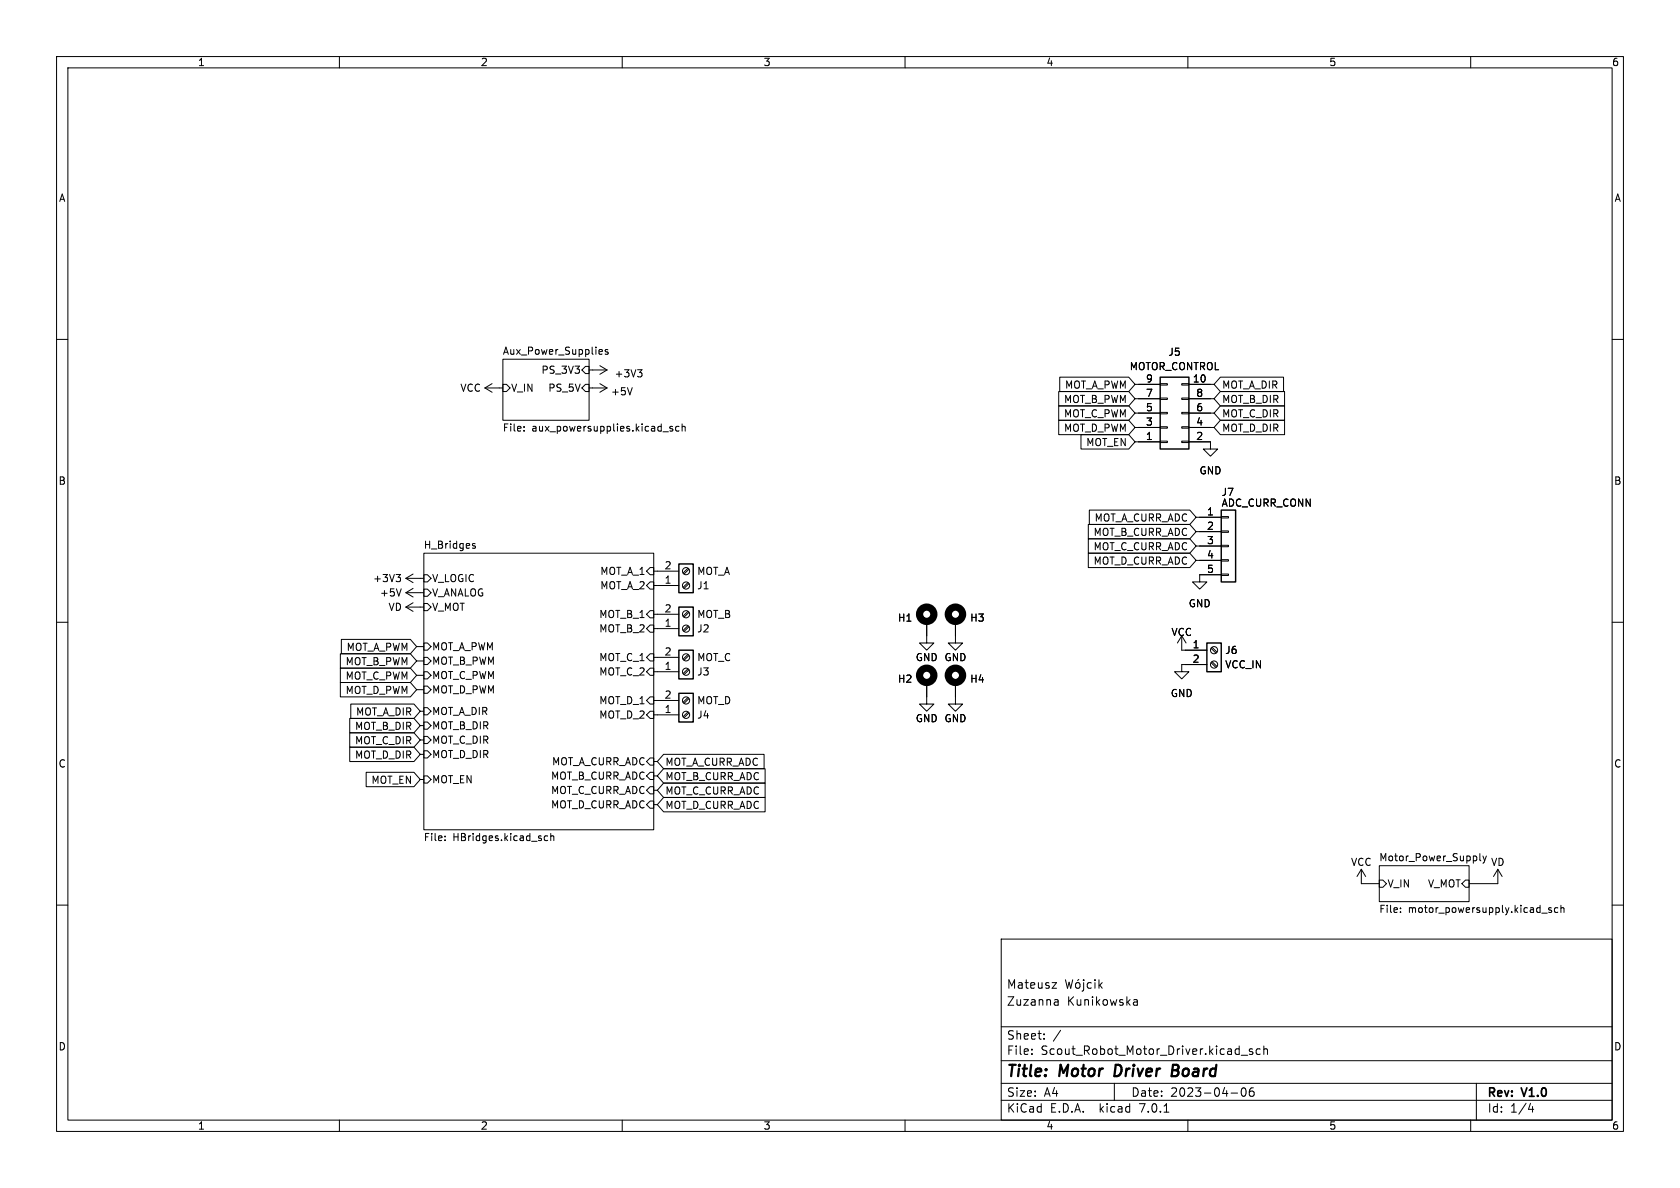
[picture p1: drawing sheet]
<svg xmlns="http://www.w3.org/2000/svg" width="297mm" height="210mm" viewBox="0 0 297 210" stroke-linecap="round" stroke-linejoin="round" font-family="sans-serif">
<g fill="none" stroke="#000" stroke-width=".18">
<path d="M10 10h277v190h-277zM12 12h273v186h-273zM60 10v2M110 10v2M160 10v2M210 10v2M260 10v2M10 60h2M285 60h2M85.7 68.6h3.2M85.7 68.6l1.3 .7M87 67.8l-1.3 .8"/>
<path d="M88.9 63.5h15.2v10.8h-15.2zM88.9 67.9h.6l.7 .7-.7 .6h-.6zM92.6 76.1v.1M92.6 75.4v.1M103.5 67.9h.6v1.3h-.6l-.6-.6zM103.5 64.8h.6v1.2h-.6l-.6-.6zM104.1 68.6h3.2M104.1 65.4h3.2M106 67.8l1.3 .8M106 64.6l1.3 .8M106.1 61.8h.3l.1 .3-.6 .1M106.4 62.6h-.3"/>
<path d="M107.3 68.6l-1.3 .7M107.3 65.4l-1.3 .8M107.5 61.8h-.3l-.2 .2v.1l.5 .2v.3h-.5M111.8 68.5l-.5 1.3M112.7 65.4h.8l-.4 .4M113.3 65.8l.2 .3v.3l-.2 .2M117.2 76.3h1M118.9 75.4h-.3l-.2 .1 .1 .2 .4 .1v.3h-.5M120 75.4h-.3l-.3 .2 .2 .5h.4M120.6 75.5l.2-.1h.3v.8M120.6 74.9v1.3M187.2 71.8h12.3l1.2 1.2-1.2 1.3h-12.3z"/>
<path d="M187.2 74.3h12.3l1.2 1.3-1.2 1.2h-12.3zM187.2 69.2h12.3l1.2 1.3-1.2 1.3h-12.3zM187.3 66.7h12.2l1.2 1.2-1.2 1.3h-12.2zM191.1 76.8h8.4l1.2 1.3-1.2 1.3h-8.4zM200.7 78.1h4.4M200.7 67.9h4.4M200.7 75.6h4.4M200.7 73h4.4M200.7 70.5h4.4M205.1 67.8h1.3v.3h-1.3zM205.1 70.4h1.3v.2h-1.3zM205.1 72.9h1.3v.3h-1.3z"/>
<path d="M205.1 75.4h1.3v.3h-1.3zM205.1 78h1.3v.2h-1.3zM208.9 67.8h1.3v.3h-1.3zM208.9 70.4h1.3v.2h-1.3zM208.9 72.9h1.3v.3h-1.3zM208.9 75.4h1.3v.3h-1.3zM208.9 78h1.3v.2h-1.3zM210.2 78.1h3.8v1.3h1.3l-1.3 1.2-1.3-1.2h1.3M210.2 67.9h4.4M210.2 75.6h4.4M210.2 73h4.4M210.2 70.5h4.4"/>
<path d="M215.7 66.7h11.2v2.5h-11.2l-1.1-1.3zM215.7 74.3h11.4v2.5h-11.4l-1.1-1.2zM215.7 71.8h11.4v2.5h-11.4l-1.1-1.3zM215.7 69.2h11.4v2.6h-11.4l-1.1-1.3zM74.9 97.8h40.7v48.9h-40.7zM83.7 96.5l.3 .1 .1 .1-.2 .2h-.3M83.7 96.1h.3M192.4 92.7h17.9l1.2 1.3-1.2 1.3h-17.9zM192.4 97.8h17.9l1.2 1.3-1.2 1.2h-17.9zM192.4 95.2h17.9l1.2 1.3-1.2 1.3h-17.9zM192.6 90.2h17.7l1.2 1.2-1.2 1.3h-17.7zM211.5 91.4h4.4"/>
<path d="M211.5 94h4.4M211.5 96.5h4.4M211.5 99.1h4.4M215.9 98.9h1.3v.3h-1.3zM215.9 96.4h1.3v.2h-1.3zM215.9 93.9h1.3v.2h-1.3zM215.9 91.3h1.3v.3h-1.3zM10 110h2M60.2 118.1h12.3l1.2 1.3-1.2 1.3h-12.3zM60.2 115.6h12.3l1.2 1.2-1.2 1.3h-12.3zM60.3 113h12.2l1.2 1.3-1.2 1.3h-12.2zM70 101.6h.8l-.4 .4"/>
<path d="M70.6 102l.2 .3v.3l-.2 .2M70.9 104.1l-.4 1.3M71.8 107.3l1.2 .8M71.8 107.3h3.1M71.8 104.8l1.2 .7M71.8 104.8h3.1M71.8 102.2l1.2 .8M71.8 102.2h3.1M73 106.6l-1.2 .7M73 104l-1.2 .8M73 101.5l-1.2 .7M73.7 119.4h1.2"/>
<path d="M73.7 114.3h1.2M73.7 116.8h1.2M74.9 106.7h.7l.6 .6-.6 .7h-.7zM74.9 113.7h.7l.6 .6-.6 .6h-.7zM74.9 101.6h.7l.6 .6-.6 .7h-.7zM74.9 118.7h.7l.6 .7-.6 .6h-.7zM74.9 116.2h.7l.6 .6-.6 .7h-.7zM74.9 104.1h.7l.6 .7-.6 .6h-.7zM114.9 115.6h.7v1.2h-.7l-.6-.6zM114.9 102.9h.7v1.2h-.7l-.6-.6zM114.9 118.1h.7v1.3h-.7l-.6-.7zM114.9 108h.7v1.2h-.7l-.6-.6z"/>
<path d="M114.9 110.5h.7v1.3h-.7l-.6-.7zM114.9 100.3h.7v1.3h-.7l-.6-.6zM115.6 118.7h4.4M115.6 116.2h4.4M115.6 111.1h4.4M115.6 108.6h4.4M115.6 103.5h4.4M115.6 101h4.4M121.6 115.7l-.8 .8M121.6 118.2l-.8 .9M121.6 108.1l-.8 .8M121.6 110.6l-.8 .9"/>
<path d="M121.6 100.5l-.8 .8M121.6 103l-.8 .8M121.8 115.9l-.9 .8M121.8 118.4l-.9 .9M121.8 108.3l-.9 .8M121.8 110.8l-.9 .8M121.8 100.6l-.9 .9M121.8 103.2l-.9 .8M163.8 109.9v3.8h1.3l-1.3 1.2-1.2-1.2h1.2M168.9 109.9v3.8h1.3l-1.3 1.2-1.3-1.2h1.3M208.9 112.4l-.7 1.3M208.9 112.4v2.5h4.5"/>
<path d="M208.9 112.4l.8 1.3M213.4 117.5h-4.5v1.2h1.3l-1.3 1.3-1.3-1.3h1.3M214.1 117.1l.9 .9M214.1 114.6l.9 .8M214.3 117l.8 .8M214.3 114.4l.8 .9M215.9 101.5h1.3v.2h-1.3zM215.9 101.6h-3.8v1.3h1.3l-1.3 1.2-1.3-1.2h1.3M285 110h2M60.2 120.6h12.3l1.2 1.3-1.2 1.3h-12.3zM61.8 127h11.4l1.1 1.3-1.1 1.2h-11.4zM61.8 129.5h11.4l1.1 1.3-1.1 1.3h-11.4z"/>
<path d="M61.8 132.1h11.4l1.1 1.3-1.1 1.2h-11.4zM62 124.5h11.2l1.1 1.2-1.1 1.3h-11.2zM64.7 136.5h8.5l1.1 1.3-1.1 1.3h-8.5zM73.7 121.9h1.2M74.3 137.8h.6M74.3 125.7h.6M74.3 133.4h.6M74.3 130.8h.6M74.3 128.3h.6M74.9 137.2h.7l.6 .6-.6 .6h-.7zM74.9 125.1h.7l.6 .6-.6 .7h-.7zM74.9 130.2h.7l.6 .6-.6 .6h-.7z"/>
<path d="M74.9 132.7h.7l.6 .7-.6 .6h-.7zM74.9 121.3h.7l.6 .6-.6 .7h-.7zM74.9 127.6h.7l.6 .7-.6 .6h-.7zM114.9 136.5h.7v1.3h-.7l-.6-.6zM114.9 139.1h.7v1.2h-.7l-.6-.6zM114.9 134h.7v1.3h-.7l-.6-.7zM114.9 125.7h.7v1.3h-.7l-.6-.6zM114.9 123.2h.7v1.3h-.7l-.6-.7zM115.6 126.4h4.4M115.6 123.8h4.4M115.6 139.7h.6M115.6 137.2h.6"/>
<path d="M115.6 134.6h.6M117.3 135.9h18v2.5h-18l-1.1-1.2zM117.3 138.4h18v2.6h-18l-1.1-1.3zM117.3 133.3h17.8v2.6h-17.8l-1.1-1.3zM121.6 123.3l-.8 .9M121.6 125.9l-.8 .8M121.8 123.5l-.9 .8M121.8 126l-.9 .9M163.8 120.7v3.8h1.3l-1.3 1.2-1.2-1.2h1.2M168.9 120.7v3.8h1.3l-1.3 1.2-1.3-1.2h1.3M10 160h2M78.7 148.5v.1"/>
<path d="M78.7 147.8v.1M96.8 147.8h-.3l-.3 .2 .1 .5h.5M97.4 147.9l.1-.1h.4v.8M97.4 147.3v1.3M114.9 141.6h.7v1.3h-.7l-.6-.7zM115.6 142.2h.6M117.3 141h18v2.5h-18l-1.1-1.3zM240.7 153.7l-.8 1.2M240.7 153.7v2.5h3.1M240.7 153.7l.7 1.2M243.8 153h15.9v6.4h-15.9zM243.8 155.6h.7l.6 .6-.6 .6h-.7z"/>
<path d="M259.1 155.6h.6v1.2h-.6l-.7-.6zM261.6 150.9v1.1l.2 .2M262.2 151.3l.3 .9M262.5 152.2l-.3 .4M262.8 151.3l-.3 .9M264.8 153.7l-.8 1.2M264.8 153.7v2.5h-5.1M264.8 153.7l.8 1.2M285 160h2M177 166h108v32h-108zM186 173.7h.8l-.8 1h.8M186.6 176.7h.3l.2 .2v.8"/>
<path d="M187.1 177.6l-.5 .1M187.1 177.1h-.5M188.4 173.2l.3 1.5 .3-1.1 .3 1.1 .3-1.5M190.2 173.8l.2-.1 .5 .1v.6l-.1 .2-.4 .1-.2-.1zM190.7 173.1l-.2 .2M191.6 173.2v.1M191.6 173.7v1.3l-.3 .2M192.9 173.8l-.4-.1-.3 .3v.4l.2 .2h.5M193.6 173.2v.1M193.6 173.7v1M194.3 173.2v1.5M194.4 174.1l.5 .6"/>
<path d="M194.9 173.7l-.6 .6M200.4 176.8h.6l.1 .9M200.4 177.6h.7M201.1 177.1l-.7 .1M247.6 161.2v.1M247.6 160.5v.1M272.6 161.4h.9M274.3 160.5h-.3l-.2 .1v.2l.5 .1v.3h-.5M275.4 160.5h-.4l-.2 .2 .1 .5h.5M276 160.6l.1-.1h.3l.1 .8M276 160v1.3M60 198v2"/>
<path d="M110 198v2M160 198v2M177 194.5h108M177 191.5h108M177 187.5h108M177 181.5h108M182.4 186.3v.1M182.4 185.5v.1M184.6 183.6v.1M184.6 182.8v.1M197 191.5v3M205.8 196.6h.8"/>
<path d="M210 198v2M217.6 193.2h1.2M219.4 186.5h1.2M219.6 192.4l.2-.1a.81 .81 0 0 1 .6 .6 .81 .81 0 0 1-.3 .8l-.2 .1a.81 .81 0 0 1-.6-.6 .81 .81 0 0 1 .3-.8zM221.4 185.5l-.3-.1-.2 .2v.2l.5 .2v.3h-.5M221.6 192.3a.59 .59 0 0 0-.7 .6v.6l.1 .2 .4 .1 .2-.1 .1-.5-.1-.3h-.5l-.2 .3M222.8 185.5l-.4-.1-.3 .3v.4l.1 .2h.6M223.4 185.5l.2-.1 .4 .1 .1 .9M223.4 184.9v1.5M260 198v2M261 191.5v6.5M270.2 196.1h.9"/>
<path d="M270.9 195.6v1"/>
<circle cx="121.3" cy="111.1" r=".63"/>
<circle cx="121.3" cy="108.6" r=".63"/>
<circle cx="121.3" cy="101" r=".63"/>
<circle cx="121.3" cy="118.7" r=".63"/>
<circle cx="121.3" cy="116.2" r=".63"/>
<circle cx="121.3" cy="103.5" r=".63"/>
<circle cx="214.6" cy="114.9" r=".63"/>
<circle cx="214.6" cy="117.5" r=".63"/>
<circle cx="121.3" cy="123.8" r=".63"/>
<circle cx="121.3" cy="126.4" r=".63"/>
</g>
<path d="M207.3 189.2h.6M208 188.2h-.6l-.3 2h.8" fill="none" stroke="#000" stroke-width=".4"/>
<path d="M205.1 66.7h5.1v12.7h-5.1zM120 99.7h2.6v5.1h-2.6zM215.9 90.2h2.5v12.7h-2.5zM120 114.9h2.6v5.1h-2.6zM120 107.3h2.6v5.1h-2.6zM213.4 113.7h2.5v5h-2.5zM120 122.6h2.6v5h-2.6z" fill="none" stroke="#000" stroke-width=".25"/>
<g fill="none" stroke="#000" stroke-width="1.3">
<circle cx="163.8" cy="108.6" r="1.27"/>
<circle cx="163.8" cy="119.4" r="1.27"/>
<circle cx="168.9" cy="119.4" r="1.27"/>
<circle cx="168.9" cy="108.6" r="1.27"/>
</g>
<g font-size="2.8">
<text x="178" y="190.8">Title:</text>
<text x="187.4" y="190.8">Motor</text>
<text x="197.7" y="190.8">Driver</text>
<text x="208.5" y="190.8">Board</text>
</g>
<g font-size="2.1">
<text x="178" y="177.9">Zuzanna</text>
<text x="178" y="174.9">Mateusz</text>
<text x="188.7" y="177.9">Kunikowska</text>
<text x="178" y="183.9">Sheet:</text>
<text x="186.2" y="183.9">/</text>
<text x="178" y="186.6">File:</text>
<text x="184" y="186.6">Scout_Robot_Motor_Driver.kicad_sch</text>
<text x="178" y="196.8">KiCad</text>
<text x="178" y="194">Size:</text>
<text x="184.6" y="194">A4</text>
<text x="185.7" y="196.8">E.D.A.</text>
<text x="194.4" y="196.8">kicad</text>
<text x="200" y="194">Date:</text>
<text x="201.5" y="196.8">7.0.1</text>
<text x="206.9" y="194">2023-04-06</text>
<text x="263" y="194.2">Rev:</text>
<text x="263" y="196.8">Id:</text>
<text x="267" y="196.8">1/4</text>
<text x="269.2" y="194.2">V1.0</text>
</g>
<g font-size="1.8">
<text x="35" y="11.8">1</text>
<text x="85" y="11.8">2</text>
<text x="135" y="11.8">3</text>
<text x="185" y="11.8">4</text>
<text x="235" y="11.8">5</text>
<text x="285" y="11.8">6</text>
<text x="10.4" y="35.8">A</text>
<text x="285.4" y="35.8">A</text>
<text x="88.9" y="62.8">Aux_Power_Supplies</text>
<text x="199.7" y="65.6">MOTOR_CONTROL</text>
<text x="206.5" y="63.1">J5</text>
<text x="81.3" y="69.4">VCC</text>
<text x="90.4" y="69.4">V_IN</text>
<text x="95.6" y="66.2">PS_3V3</text>
<text x="96.8" y="69.4">PS_5V</text>
<text x="108" y="70">+5V</text>
<text x="108.6" y="66.9">+3V3</text>
<text x="188" y="71.4">MOT_B_PWM</text>
<text x="188.2" y="68.9">MOT_A_PWM</text>
<text x="202.5" y="70.2">7</text>
<text x="202.5" y="67.7">9</text>
<text x="210.8" y="67.7">10</text>
<text x="211.4" y="70.2">8</text>
<text x="216.1" y="68.9">MOT_A_DIR</text>
<text x="216.1" y="71.4">MOT_B_DIR</text>
<text x="88.9" y="76.5">File:</text>
<text x="94" y="76.5">aux_powersupplies.kicad_sch</text>
<text x="188" y="73.9">MOT_C_PWM</text>
<text x="188" y="76.5">MOT_D_PWM</text>
<text x="202.5" y="77.9">1</text>
<text x="202.5" y="75.3">3</text>
<text x="202.5" y="72.8">5</text>
<text x="211.4" y="77.9">2</text>
<text x="211.4" y="75.3">4</text>
<text x="211.4" y="72.8">6</text>
<text x="216.1" y="76.5">MOT_D_DIR</text>
<text x="216.1" y="73.9">MOT_C_DIR</text>
<text x="191.9" y="79">MOT_EN</text>
<text x="10.3" y="85.8">B</text>
<text x="212" y="84">GND</text>
<text x="215.9" y="87.8">J7</text>
<text x="215.9" y="89.7">ADC_CURR_CONN</text>
<text x="285.3" y="85.8">B</text>
<text x="193.2" y="94.9">MOT_B_CURR_ADC</text>
<text x="193.4" y="92.4">MOT_A_CURR_ADC</text>
<text x="213.3" y="91.2">1</text>
<text x="213.3" y="93.7">2</text>
<text x="74.9" y="97.1">H_Bridges</text>
<text x="106" y="101.8">MOT_A_1</text>
<text x="117.4" y="100.7">2</text>
<text x="123.2" y="101.8">MOT_A</text>
<text x="193.2" y="100">MOT_D_CURR_ADC</text>
<text x="193.2" y="97.4">MOT_C_CURR_ADC</text>
<text x="213.3" y="96.3">3</text>
<text x="213.3" y="98.8">4</text>
<text x="213.3" y="101.3">5</text>
<text x="65.9" y="103.1">+3V3</text>
<text x="67.1" y="105.6">+5V</text>
<text x="76.4" y="103.1">V_LOGIC</text>
<text x="76.4" y="105.6">V_ANALOG</text>
<text x="106" y="104.3">MOT_A_2</text>
<text x="117.4" y="103.3">1</text>
<text x="123.2" y="104.3">J1</text>
<text x="210.1" y="107.5">GND</text>
<text x="68.6" y="108.1">VD</text>
<text x="76.4" y="108.1">V_MOT</text>
<text x="105.8" y="109.4">MOT_B_1</text>
<text x="105.8" y="112">MOT_B_2</text>
<text x="117.4" y="110.9">1</text>
<text x="117.4" y="108.3">2</text>
<text x="123.2" y="112">J2</text>
<text x="123.2" y="109.4">MOT_B</text>
<text x="158.7" y="110">H1</text>
<text x="171.5" y="110">H3</text>
<text x="207" y="112.6">VCC</text>
<text x="61" y="117.8">MOT_B_PWM</text>
<text x="61.2" y="115.2">MOT_A_PWM</text>
<text x="76.4" y="115.1">MOT_A_PWM</text>
<text x="76.4" y="117.7">MOT_B_PWM</text>
<text x="105.8" y="117">MOT_C_1</text>
<text x="105.8" y="119.6">MOT_C_2</text>
<text x="117.4" y="118.5">1</text>
<text x="117.4" y="116">2</text>
<text x="123.2" y="119.6">J3</text>
<text x="123.2" y="117">MOT_C</text>
<text x="161.8" y="117">GND GND</text>
<text x="210.8" y="114.7">1</text>
<text x="210.8" y="117.2">2</text>
<text x="216.5" y="115.8">J6</text>
<text x="216.5" y="118.3">VCC_IN</text>
<text x="61" y="120.3">MOT_C_PWM</text>
<text x="61" y="122.8">MOT_D_PWM</text>
<text x="76.4" y="120.2">MOT_C_PWM</text>
<text x="76.4" y="122.7">MOT_D_PWM</text>
<text x="105.8" y="124.7">MOT_D_1</text>
<text x="117.4" y="123.6">2</text>
<text x="123.2" y="124.7">MOT_D</text>
<text x="158.7" y="120.8">H2</text>
<text x="171.5" y="120.8">H4</text>
<text x="206.9" y="123.4">GND</text>
<text x="62.6" y="129.2">MOT_B_DIR</text>
<text x="62.6" y="131.7">MOT_C_DIR</text>
<text x="62.8" y="126.6">MOT_A_DIR</text>
<text x="76.4" y="126.6">MOT_A_DIR</text>
<text x="76.4" y="131.6">MOT_C_DIR</text>
<text x="76.4" y="129.1">MOT_B_DIR</text>
<text x="105.8" y="127.2">MOT_D_2</text>
<text x="117.4" y="126.1">1</text>
<text x="123.2" y="127.2">J4</text>
<text x="161.8" y="127.8">GND GND</text>
<text x="10.3" y="135.8">C</text>
<text x="62.6" y="134.3">MOT_D_DIR</text>
<text x="76.4" y="134.2">MOT_D_DIR</text>
<text x="97.3" y="138">MOT_B_CURR_ADC</text>
<text x="97.5" y="135.4">MOT_A_CURR_ADC</text>
<text x="117.6" y="135.5">MOT_A_CURR_ADC</text>
<text x="285.3" y="135.8">C</text>
<text x="65.5" y="138.7">MOT_EN</text>
<text x="76.4" y="138.6">MOT_EN</text>
<text x="97.3" y="143.1">MOT_D_CURR_ADC</text>
<text x="97.3" y="140.5">MOT_C_CURR_ADC</text>
<text x="117.6" y="143.2">MOT_D_CURR_ADC</text>
<text x="117.6" y="138.1">MOT_B_CURR_ADC</text>
<text x="117.6" y="140.6">MOT_C_CURR_ADC</text>
<text x="74.9" y="148.9">File:</text>
<text x="80.1" y="148.9">HBridges.kicad_sch</text>
<text x="238.8" y="153.2">VCC</text>
<text x="243.8" y="152.3">Motor_Power_Supply</text>
<text x="263.6" y="153.2">VD</text>
<text x="243.8" y="161.6">File:</text>
<text x="245.3" y="157">V_IN</text>
<text x="249" y="161.6">motor_powersupply.kicad_sch</text>
<text x="252.3" y="157">V_MOT</text>
<text x="10.3" y="185.8">D</text>
<text x="285.3" y="185.8">D</text>
<text x="35" y="199.8">1</text>
<text x="85" y="199.8">2</text>
<text x="135" y="199.8">3</text>
<text x="185" y="199.8">4</text>
<text x="235" y="199.8">5</text>
<text x="285" y="199.8">6</text>
</g>
</svg>
